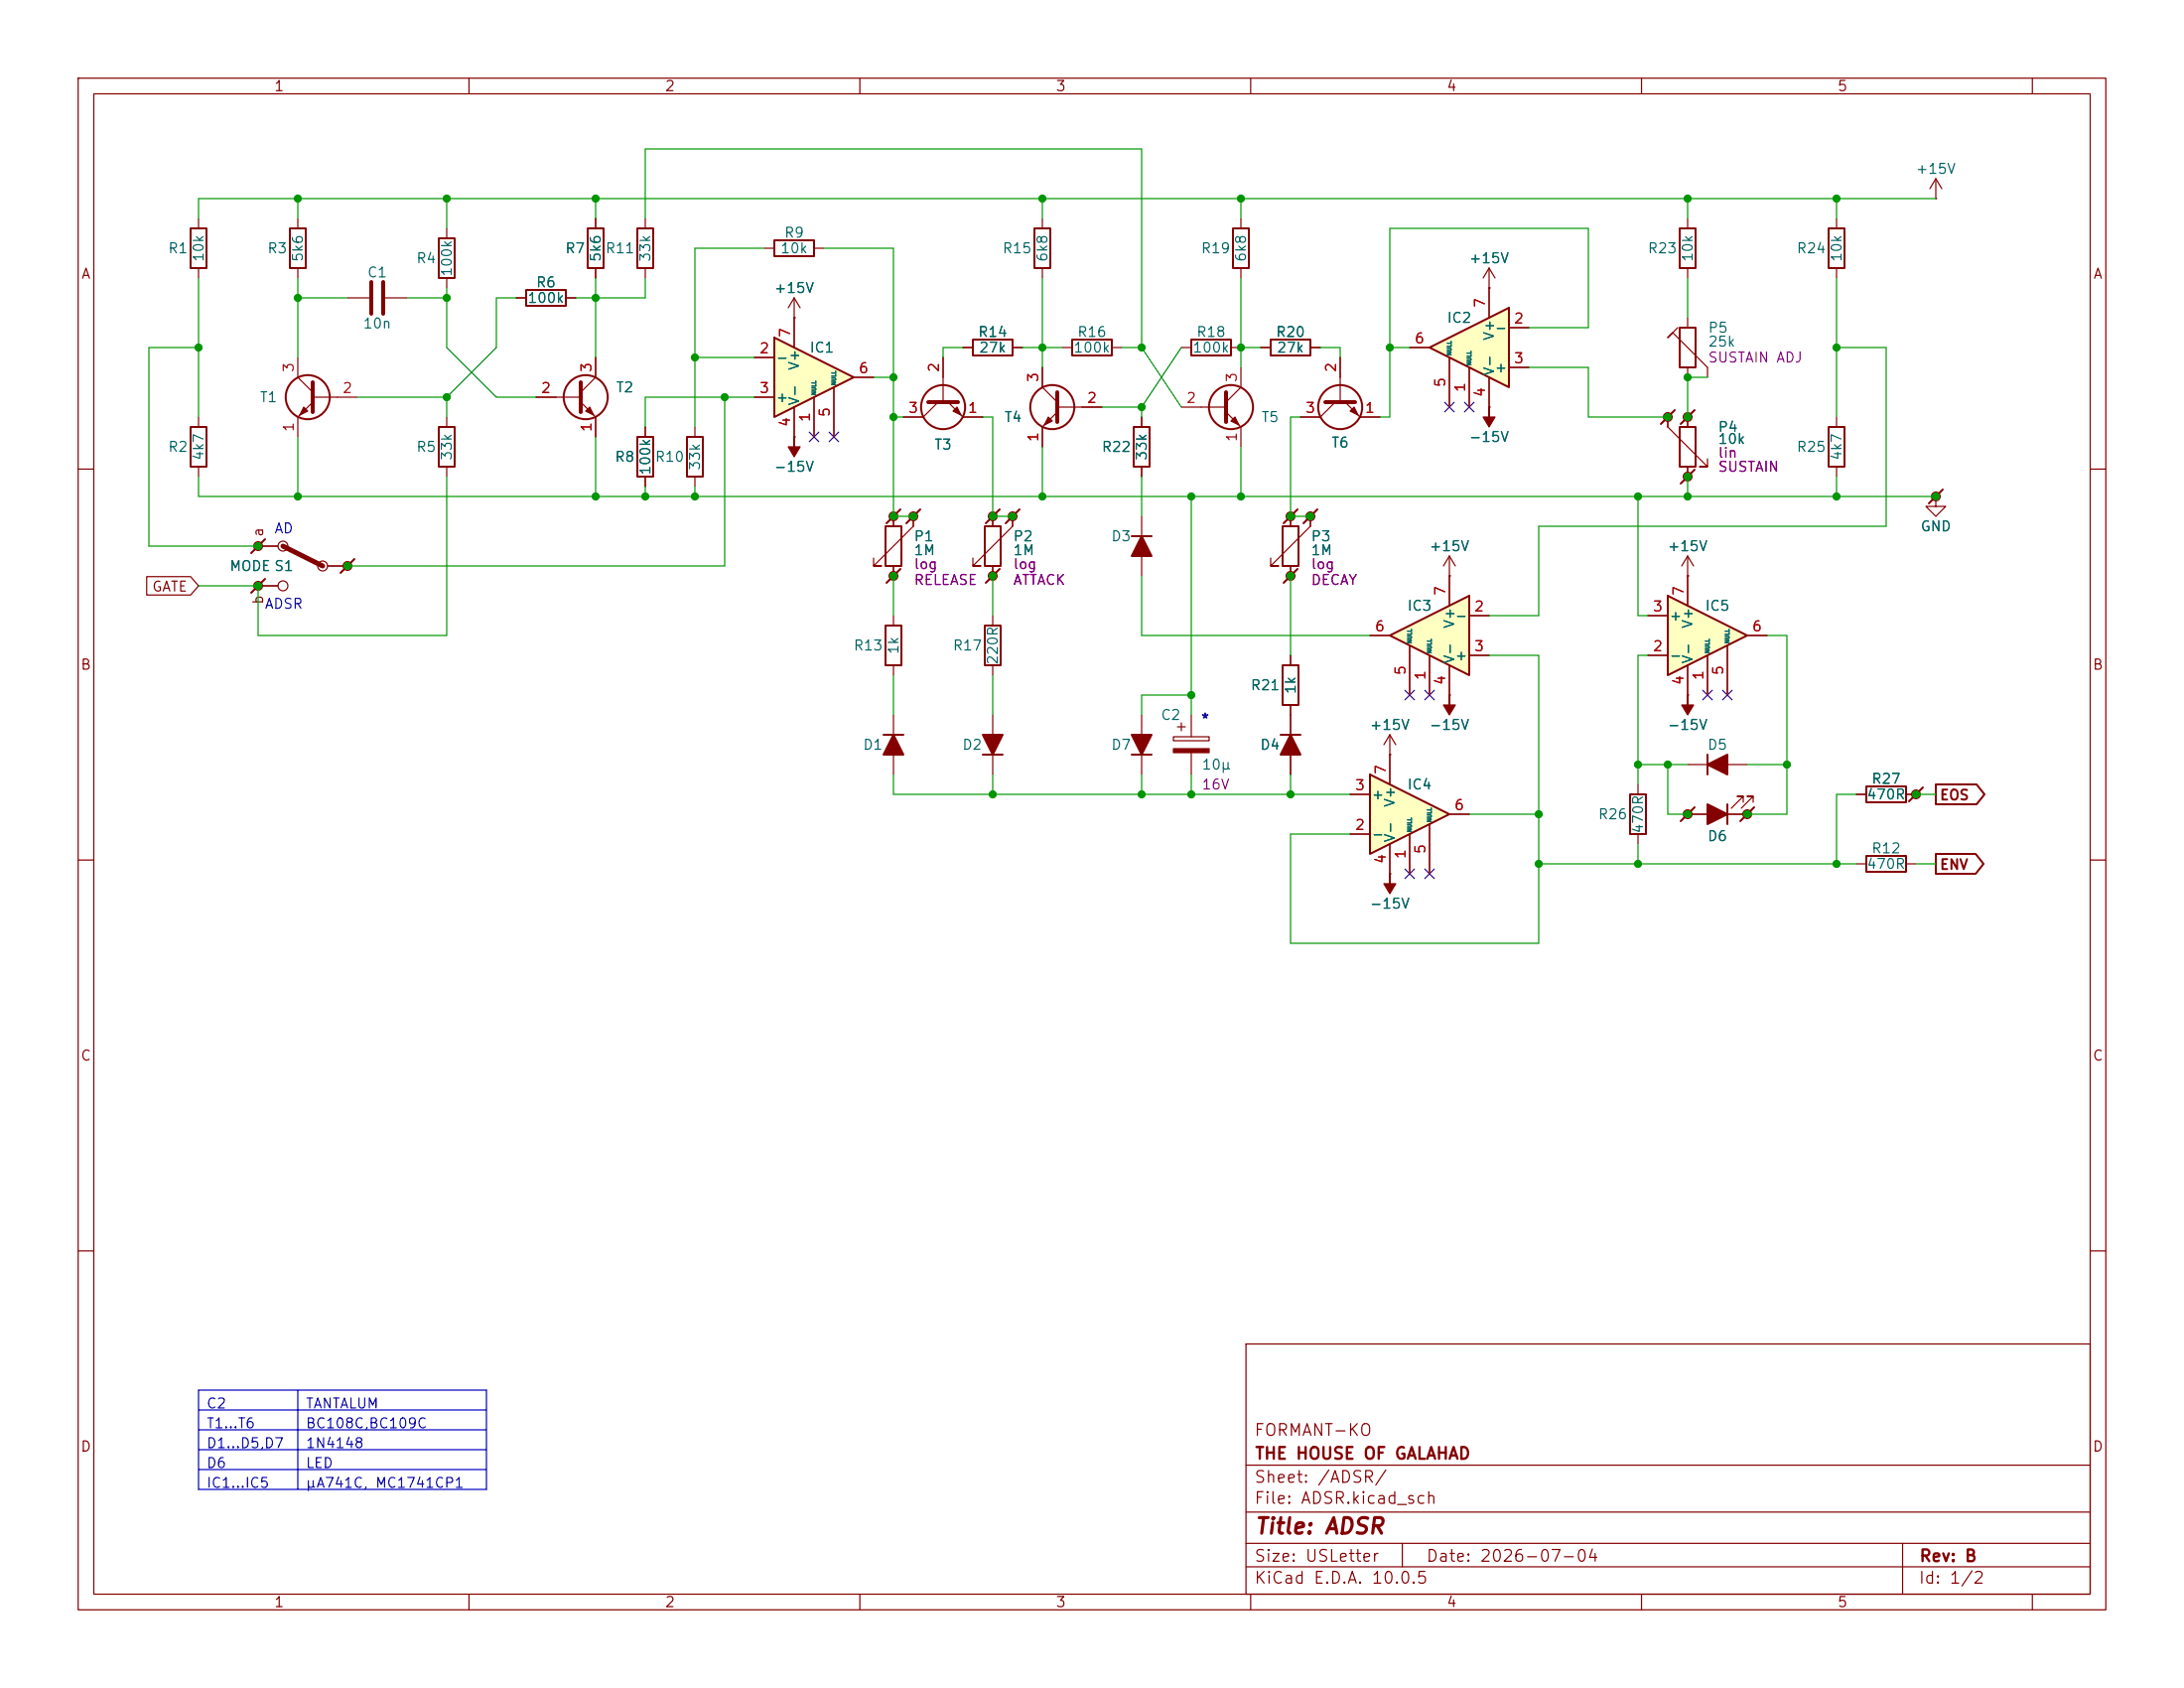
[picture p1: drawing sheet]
<svg xmlns="http://www.w3.org/2000/svg" width="279mm" height="216mm" viewBox="0 0 279 216" stroke-linecap="round" stroke-linejoin="round" font-family="sans-serif">
<g fill="none" stroke="#840000" stroke-width=".15">
<path d="M10 10h259.4v195.9h-259.4zM12 12h255.4v191.9h-255.4zM60 10v2M110 10v2M160 10v2M210 10v2M260 10v2M44.4 38.1h2.8M49.3 38.1h2.8M57.1 29.2v1.3M57.1 35.6v1.2M66 38.1h1.3"/>
<path d="M72.4 38.1h1.3M76.2 27.9v1.3M76.2 34.3v1.3M82.5 27.9v1.3M82.5 34.3v1.3M133.3 27.9v1.3M133.3 34.3v1.3M158.7 27.9v1.3M158.7 34.3v1.3M215.9 27.9v1.3M215.9 34.3v1.3M234.9 27.9v1.3"/>
<path d="M234.9 34.3v1.3M247.6 25.4h.1M247.6 22.9l-.7 1.2M247.6 22.9l.8 1.2M247.6 22.9v2.5M57.1 53.3v1.3M57.1 59.7v1.3M88.9 54.6v1.3M120 51.4l-1.9 1.9h-2.5M120.6 45.7v5.7M121.3 51.4l1.9 1.9h2.5M123.2 44.5h1.3"/>
<path d="M129.5 44.5h1.3M151.1 44.5h1.3M157.5 44.5h1.2M213.4 53.3v1.3l5 5.1h-1h1v-1M214.6 41.9l-1.2 1.3 .6-.7 4.4 4.5v1.3M215.9 53.3h.1M215.9 40.6v1.3M215.9 47v1.3M215.9 53.3v1.3M215.9 59.7v1.3M234.9 53.3v1.3M234.9 59.7v1.3"/>
<path d="M10 60h2M88.9 61v1.2M114.3 66h.1M114.3 73.7h.1M114.3 66v1.3M114.3 72.4v1.3M114.3 78.7v1.3M116.8 66v1.3l-5 5.1h1h-1v-1M215.9 73.7h.1M215.9 61h.1M215.9 71.1v2.6M215.9 71.1l-.8 1.3"/>
<path d="M215.9 71.1l.8 1.3M247.6 63.5h.1M247.6 63.5v1.3h1.3l-1.3 1.2-1.2-1.2h1.2M267.4 60h2M114.3 85.1v1.3M114.3 91.4v7.7M127 91.4v7.7M146 91.4v7.7M150.1 94.2h4.6v.5h-4.6zM150.6 93h1M151.1 92.5v1M152.4 91.4v2.8"/>
<path d="M152.4 96.3v2.8M215.9 97.8h7.6M10 110h2M177.8 111.8h.1M209.5 100.3v1.3M209.5 106.7v1.3M215.9 104.1h.1M237.5 101.6h1.3M237.5 110.5h1.3M243.8 101.6h1.3M243.8 110.5h1.3M245.1 101.6h.1"/>
<path d="M267.4 110h2M10 160h2M159.4 171.9h108v32h-108zM267.4 160h2M159.4 197.4h108M159.4 193.4h108M159.4 187.4h108M179.4 197.4v3M243.4 197.4v6.5M60 203.9v2M110 203.9v2M159.4 200.4h108"/>
<path d="M160 203.9v2M210 203.9v2M260 203.9v2"/>
</g>
<g fill="none" stroke="#840000" stroke-width=".25">
<path d="M56.1 30.5h2.1v5.1h-2.1zM67.3 37.1h5.1v2h-5.1zM75.2 29.2h2v5.1h-2zM81.5 29.2h2.1v5.1h-2.1zM132.3 29.2h2.1v5.1h-2.1zM157.7 29.2h2.1v5.1h-2.1zM214.9 29.2h2v5.1h-2zM233.9 29.2h2.1v5.1h-2.1zM56.1 54.6h2.1v5.1h-2.1zM87.9 55.9h2v5.1h-2zM124.5 43.4h5v2.1h-5zM152.4 43.4h5.1v2.1h-5.1z"/>
<path d="M214.9 41.9h2v5.1h-2zM214.9 54.6h2v5.1h-2zM215.5 53.7l-.5 .5M216.8 52.5l-.5 .5M233.9 54.6h2.1v5.1h-2.1zM113.3 67.3h2v5.1h-2zM113.9 66.4l-.5 .5M113.9 74l-.5 .5M115.2 65.2l-.5 .5M115.2 72.8l-.5 .5M215.5 61.3l-.5 .5M216.8 60.1l-.5 .5"/>
<path d="M247.3 63.9l-.5 .5M248.5 62.6l-.5 .5M113 94h2.6M113.3 80h2v5.1h-2zM125.7 96.5h2.6M144.8 96.5h2.5M218.4 96.5v2.6M208.5 101.6h2.1v5.1h-2.1zM215.5 104.5l-.5 .5M216.8 103.3l-.5 .5M238.8 100.6h5v2h-5zM238.8 109.5h5v2h-5z"/>
<path d="M244.7 102l-.5 .5M246 100.7l-.5 .5"/>
<circle cx="120.6" cy="52.1" r="2.82"/>
<circle cx="215.9" cy="53.3" r=".51"/>
<circle cx="114.3" cy="73.7" r=".51"/>
<circle cx="114.3" cy="66" r=".51"/>
<circle cx="215.9" cy="61" r=".51"/>
<circle cx="247.7" cy="63.5" r=".51"/>
<circle cx="215.9" cy="104.1" r=".51"/>
<circle cx="245.1" cy="101.6" r=".51"/>
</g>
<g fill="#840000" stroke="#840000" stroke-width=".15">
<path d="M177.8 111.8v1.2h.8l-.8 1.3-.8-1.3h.8z"/>
<path d="M150.1 95.8h4.6v.5h-4.6z"/>
<path d="M121.9 52.6l.5-.5 .5 1z"/>
</g>
<g fill="#840000" stroke="#840000" stroke-width=".25">
<path d="M114.3 94l1.3 2.5h-2.6z"/>
<path d="M144.8 94h2.5l-1.3 2.5z"/>
<path d="M125.7 94h2.6l-1.3 2.5z"/>
<path d="M218.4 97.8l2.6-1.3v2.6z"/>
</g>
<path d="M47.5 36.1v4M49 36.1v4M118.7 51.4h3.9" fill="none" stroke="#840000" stroke-width=".51"/>
<path d="M213.4 76.2l10.1 5.1-10.1 5.1z" fill="#ffffc2"/>
<g fill="none" stroke="#840000" stroke-width=".25">
<path d="M164.7 66.4l-.5 .5M166 65.2l-.5 .5M213.4 76.2l10.1 5.1-10.1 5.1zM221 102.9v2.5M223.1 104.5l-.5 .5M224.4 103.3l-.5 .5"/>
<circle cx="157.5" cy="52.1" r="2.82"/>
<circle cx="165.1" cy="66" r=".51"/>
<circle cx="223.5" cy="104.1" r=".51"/>
</g>
<g fill="none" stroke="#840000" stroke-width=".15">
<path d="M151.1 52.1h5.7M156.8 52.7l1.9 1.9v2.6M158.7 47v2.5l-1.9 1.9M165.1 66h.1M210.8 78.7h2.6M215.9 73.7v3.8M210.8 83.8h2.6M215.9 88.9h.1M215.9 85.1v3.8M218.4 83.8v5.1M221 82.6v6.3M223.5 81.3h2.6"/>
<path d="M215.9 104.1h7.6M223 102.6v-.7h-.8h.8l-1.5 1.5M223.5 104.1h.1M224.3 102.6v-.7h-.8h.8l-1.5 1.5"/>
</g>
<g fill="#840000" stroke="#840000" stroke-width=".15">
<path d="M215.9 88.9v1.3h.8l-.8 1.2-.8-1.2h.8z"/>
<path d="M157.5 53.8l.5-.5 .5 1.1z"/>
</g>
<path d="M156.8 50.2v3.8" fill="none" stroke="#840000" stroke-width=".51"/>
<path d="M218.4 102.9l2.6 1.2-2.6 1.3z" fill="#840000" stroke="#840000" stroke-width=".25"/>
<path d="M182.9 44.5l10.1-5.1v10.1z" fill="#ffffc2"/>
<g fill="none" stroke="#840000" stroke-width=".25">
<path d="M182.9 44.5l10.1-5.1v10.1zM167.3 66.4l-.5 .5M168.5 65.2l-.5 .5"/>
<circle cx="167.6" cy="66" r=".51"/>
</g>
<g fill="none" stroke="#840000" stroke-width=".15">
<path d="M190.5 36.8v3.8M180.3 44.5h2.6M185.4 45.7v6.4M188 47v5.1M190.5 48.3v3.8M193 41.9h2.6M193 47h2.6M167.6 66h.1M177.8 96.5h.1M177.8 94l-.8 1.3M177.8 94l.8 1.3M177.8 94v2.5"/>
<path d="M185.4 88.9h.1"/>
</g>
<path d="M185.4 88.9v1.3h.8l-.8 1.2-.7-1.2h.7z" fill="#840000" stroke="#840000" stroke-width=".15"/>
<path d="M175.3 99.1l10.1 5-10.1 5.1z" fill="#ffffc2"/>
<g fill="none" stroke="#840000" stroke-width=".25">
<path d="M145 54.6h2.1v5.1h-2.1zM164.1 67.3h2v5.1h-2zM164.7 74l-.5 .5M166 72.8l-.5 .5M163.8 94h2.6M164.1 85.1h2v5.1h-2zM175.3 99.1l10.1 5-10.1 5.1z"/>
<circle cx="165.1" cy="73.7" r=".51"/>
</g>
<g fill="none" stroke="#840000" stroke-width=".15">
<path d="M146 53.3v1.3M146 59.7v1.3M165.1 73.7h.1M165.1 66v1.3M165.1 72.4v1.3M167.6 66v1.3l-5 5.1h1h-1v-1M165.1 83.8v1.3M165.1 90.2v8.9M177.8 96.5v3.8M172.7 106.7h2.6M172.7 101.6h2.6M177.8 108v3.8"/>
<path d="M180.3 106.7v5.1M182.9 105.4v6.4M185.4 104.1h2.6"/>
</g>
<path d="M165.1 94l1.3 2.5h-2.6z" fill="#840000" stroke="#840000" stroke-width=".25"/>
<path d="M177.8 81.3l10.2-5.1v10.2z" fill="#ffffc2"/>
<g fill="none" stroke="#840000" stroke-width=".25">
<path d="M137.2 43.4h5v2.1h-5zM177.8 81.3l10.2-5.1v10.2z"/>
<circle cx="134.6" cy="52.1" r="2.82"/>
</g>
<g fill="none" stroke="#840000" stroke-width=".15">
<path d="M133.3 47v2.5l2 1.9M135.3 52.1h5.7M135.3 52.7l-2 1.9v2.6M135.9 44.5h1.3M142.2 44.5h1.3M185.4 73.7h.1M185.4 71.1v6.4M185.4 71.1l-.7 1.3M185.4 71.1l.8 1.3M188 78.7h2.5M175.3 81.3h2.5M180.3 82.6v6.3"/>
<path d="M182.9 83.8v5.1M185.4 85.1v3.8M188 83.8h2.5"/>
</g>
<path d="M135.3 50.2v3.8" fill="none" stroke="#840000" stroke-width=".51"/>
<path d="M134.1 53.3l.5 .5-1 .6z" fill="#840000" stroke="#840000" stroke-width=".15"/>
<path d="M99.1 43.2l10.1 5.1-10.1 5z" fill="#ffffc2"/>
<g fill="none" stroke="#840000" stroke-width=".25">
<path d="M24.4 29.2h2v5.1h-2zM37.1 29.2h2v5.1h-2zM99.1 30.7h5v2.1h-5zM24.4 54.6h2v5.1h-2zM81.5 55.9h2.1v5.1h-2.1zM99.1 43.2l10.1 5.1-10.1 5zM162.6 43.4h5v2.1h-5zM213 53.7l-.5 .5M214.2 52.5l-.5 .5M32.6 75.3l-.5 .5M32.6 70.2l-.5 .5M33.9 74l-.5 .5"/>
<path d="M33.9 69l-.5 .5M44.1 72.8l-.5 .5M45.3 71.5l-.5 .5M116.5 66.4l-.5 .5M117.7 65.2l-.5 .5M126 67.3h2v5.1h-2zM126.6 66.4l-.5 .5M126.6 74l-.5 .5M127.9 65.2l-.5 .5M127.9 72.8l-.5 .5M129.2 66.4l-.5 .5M130.4 65.2l-.5 .5"/>
<path d="M144.8 68.6h2.5M126 80h2v5.1h-2zM247.6 100.3h5.3l1 1.3-1 1.3h-5.3zM247.6 109.2h5.1l1.1 1.3-1.1 1.3h-5.1z"/>
<circle cx="39.4" cy="50.8" r="2.82"/>
<circle cx="74.9" cy="50.8" r="2.82"/>
<circle cx="171.4" cy="52.1" r="2.82"/>
<circle cx="213.4" cy="53.3" r=".51"/>
<circle cx="33" cy="74.9" r=".51"/>
<circle cx="33" cy="69.9" r=".51"/>
<circle cx="44.5" cy="72.4" r=".51"/>
<circle cx="116.8" cy="66" r=".51"/>
<circle cx="127" cy="66" r=".51"/>
<circle cx="127" cy="73.7" r=".51"/>
<circle cx="129.5" cy="66" r=".51"/>
</g>
<g fill="none" stroke="#840000" stroke-width=".15">
<path d="M25.4 27.9v1.3M25.4 34.3v1.3M38.1 27.9v1.3M38.1 34.3v1.3M66 38.1h1.3M72.4 38.1h1.3M76.2 27.9v1.3M76.2 34.3v1.3M97.8 31.8h1.3M101.6 38.1v6.4M101.6 38.1l-.8 1.3M101.6 38.1l.8 1.3"/>
<path d="M104.1 31.8h1.3M190.5 36.8h.1M190.5 34.3l-.8 1.3M190.5 34.3l.8 1.3M190.5 34.3v6.3M25.4 53.3v1.3M25.4 59.7v1.3M38.1 45.7v2.6l1.9 1.9M40 50.8h5.7M40 51.4l-1.9 1.9v2.6M68.6 50.8h5.7M74.3 51.4l1.9 1.9v2.6"/>
<path d="M76.2 45.7v2.6l-1.9 1.9M82.5 54.6v1.3M96.5 45.7h2.6M96.5 50.8h2.6M101.6 55.9h.1M101.6 40.6h.1M101.6 52.1v3.8M104.1 50.8v5.1M106.7 49.5v6.4M109.2 48.3h2.6M115.6 53.3h2.5M120.6 45.7v2.6"/>
<path d="M123.2 53.3h2.5M123.2 44.5h1.3M129.5 44.5h1.3M133.3 47v2.5M133.3 54.6v2.6M138.4 52.1h2.6M146 53.3v1.3M146 59.7v1.3M161.3 44.5h1.3M167.6 44.5h1.3M170.8 51.4l-1.9 1.9h-2.5M171.4 45.7v5.7"/>
<path d="M172.1 51.4l1.9 1.9h2.5M180.3 44.5h2.6M185.4 45.7v6.4M188 47v5.1M190.5 52.1h.1M190.5 48.3v3.8M193 41.9h2.6M193 47h2.6M213.4 53.3h.1M213.4 53.3v1.3M215.9 53.3h.1M215.9 53.3v1.3"/>
<path d="M215.9 59.7v1.3M18.8 73.8h5.6l1 1.1-1 1.2h-5.6zM33 74.9h.1M33 69.9h.1M33 69.9h2.6M33 74.9h2.6M41.9 72.4h2.5M44.4 72.4h.1M82.5 61v1.2M114.3 73.7h.1M114.3 66h.1M114.3 66v1.3"/>
<path d="M114.3 72.4v1.3M116.8 66h.1M116.8 66v1.3M127 66h.1M127 73.7h.1M127 66v1.3M127 72.4v1.3M127 78.7v1.3M129.5 66h.1M129.5 66v1.3l-5 5.1h1h-1v-1M146 66v7.7M165.1 73.7h.1"/>
<path d="M165.1 66h.1M165.1 66v1.3M165.1 72.4v1.3M167.6 66h.1M167.6 66v1.3M185.4 73.7h.1M185.4 73.7v3.8M188 78.7h2.5M210.8 78.7h2.6M215.9 73.7h.1M215.9 61h.1M215.9 73.7v3.8"/>
<path d="M247.6 63.5h.1M127 85.1v1.3M165.1 83.8v1.3M165.1 90.2v3.8M165.1 96.5v2.6M175.3 81.3h2.5M177.8 96.5h.1M177.8 96.5v3.8M180.3 82.6v6.3M182.9 83.8v5.1M185.4 88.9h.1M185.4 85.1v3.8"/>
<path d="M188 83.8h2.5M210.8 83.8h2.6M215.9 88.9h.1M215.9 85.1v3.8M218.4 83.8v5.1M221 82.6v6.3M223.5 81.3h2.6M172.7 106.7h2.6M172.7 101.6h2.6M177.8 111.8h.1M177.8 108v3.8M180.3 106.7v5.1"/>
<path d="M182.9 105.4v6.4M185.4 104.1h2.6M215.9 104.1h.1M215.9 104.1h2.5M221 104.1h2.5M223.5 104.1h.1M237.5 101.6h1.3M243.8 101.6h1.3M245.1 101.6h.1"/>
<circle cx="36.2" cy="74.9" r=".63"/>
<circle cx="36.2" cy="69.8" r=".63"/>
<circle cx="41.3" cy="72.4" r=".63"/>
</g>
<g fill="#840000" stroke="#840000" stroke-width=".15">
<path d="M101.6 55.9v1.3h.8l-.8 1.2-.8-1.2h.8z"/>
<path d="M173.2 52.1l.5 1-1-.5z"/>
<path d="M38.9 52.1l.5 .5-1 .5z"/>
<path d="M75.4 52.1l.5 1-1-.5z"/>
<path d="M190.5 52.1v1.2h.8l-.8 1.3-.8-1.3h.8z"/>
</g>
<path d="M40 48.9v3.8M74.3 48.9v3.8M169.5 51.4h3.9" fill="none" stroke="#840000" stroke-width=".51"/>
<path d="M36.2 69.9l5.1 2.5" fill="none" stroke="#840000" stroke-width=".63"/>
<path d="M146 68.6l1.3 2.5h-2.5z" fill="#840000" stroke="#840000" stroke-width=".25"/>
<path d="M25.4 177.8h36.8v12.7h-36.8zM38.1 177.8v12.7M25.4 180.3h36.8M25.4 182.9h36.8M25.4 185.4h36.8M25.4 188h36.8" fill="none" stroke="#0000c2" stroke-width=".15"/>
<g fill="none" stroke="#009600" stroke-width=".15">
<path d="M25.4 35.6v17.7M38.1 38.1h6.3M38.1 25.4v2.5M38.1 35.6v10.1M52.1 38.1h5M57.1 25.4v3.8M57.1 36.8v7.7l6.4 6.3h5.1M66 38.1h-2.5v6.4l-6.4 6.3M76.2 25.4v2.5M76.2 35.6v10.1M82.5 27.9v-8.8h63.5v25.4M82.5 35.6v2.5h-8.8"/>
<path d="M97.8 31.8h-8.9v22.8M105.4 31.8h8.9v34.2h2.5M133.3 25.4v2.5M133.3 35.6v11.4M158.7 25.4v2.5M158.7 35.6v11.4M215.9 25.4v2.5M215.9 35.6v5M234.9 25.4v2.5M234.9 35.6v17.7M247.6 25.4h-222.2v2.5M25.4 44.5h-6.4v25.4h14"/>
<path d="M38.1 55.9v7.6M45.7 50.8h11.4M57.1 50.8v2.5M76.2 55.9v7.6M88.9 45.7h7.6M92.7 50.8v21.6h-48.3M96.5 50.8h-14v3.8M111.8 48.3h2.5M114.3 53.3h1.3M123.2 44.5h-2.6v1.2M125.7 53.3h1.3v12.7h2.5M130.8 44.5h5.1"/>
<path d="M133.3 57.2v6.3M141 52.1h5M143.5 44.5h2.5M146 52.1v1.2M146 44.5l5.1 7.6M151.1 44.5l-5.1 7.6M158.7 57.2v6.3M158.7 44.5h2.6M166.4 53.3h-1.3v12.7h2.5M168.9 44.5h2.5v1.2M177.8 44.5h2.5M195.6 41.9h7.6v-12.7h-25.4v24.1h-1.3"/>
<path d="M195.6 47h7.6v6.3h10.2M218.4 48.3h-2.5v5M234.9 44.5h6.4v22.8h-44.5v11.4h-6.3M25.4 61v2.5h222.2M57.1 61v20.3h-24.1v-6.4h-7.6M82.5 62.2v1.3M88.9 62.2v1.3M114.3 73.7v5M127 73.7v5M146 61v5M146 73.7v7.6h29.3M152.4 63.5v27.9"/>
<path d="M165.1 73.7v10.1M209.5 63.5v15.2h1.3M215.9 61v2.5M234.9 61v2.5M114.3 86.4v5M114.3 99.1v2.5h58.4M127 86.4v5M127 99.1v2.5M146 99.1v2.5M152.4 88.9h-6.4v2.5M152.4 99.1v2.5M165.1 99.1v2.5"/>
<path d="M190.5 83.8h6.3v36.9h-31.7v-14h7.6M209.5 97.8h6.4M210.8 83.8h-1.3v16.5M213.4 97.8v6.3h2.5M223.5 97.8h5.1M226.1 81.3h2.5v22.8h-5.1M188 104.1h8.8M196.8 110.5h40.7M209.5 108v2.5M237.5 101.6h-2.6v8.9M245.1 101.6h2.5M245.1 110.5h2.5"/>
</g>
<g fill="none" stroke="#000084" stroke-width=".15">
<path d="M103.5 55.3l1.2 1.2M104.7 55.3l-1.2 1.2M106.1 55.3l1.2 1.2M107.3 55.3l-1.2 1.2M184.8 51.5l1.2 1.2M186 51.5l-1.2 1.2M187.4 51.5l1.2 1.2M188.6 51.5l-1.2 1.2M179.7 88.3l1.2 1.2M180.9 88.3l-1.2 1.2M182.3 88.3l1.2 1.2M183.5 88.3l-1.2 1.2"/>
<path d="M217.8 88.3l1.2 1.2M219 88.3l-1.2 1.2M220.4 88.3l1.2 1.2M221.6 88.3l-1.2 1.2M179.7 111.2l1.2 1.2M180.9 111.2l-1.2 1.2M182.3 111.2l1.2 1.2M183.5 111.2l-1.2 1.2"/>
</g>
<g fill="#009600" stroke="#009600" stroke-width=".13">
<circle cx="33" cy="74.9" r=".46"/>
<circle cx="33" cy="69.9" r=".46"/>
<circle cx="25.4" cy="44.5" r=".46"/>
<circle cx="38.1" cy="38.1" r=".46"/>
<circle cx="44.4" cy="72.4" r=".46"/>
<circle cx="38.1" cy="63.5" r=".46"/>
<circle cx="82.5" cy="63.5" r=".46"/>
<circle cx="88.9" cy="63.5" r=".46"/>
<circle cx="92.7" cy="50.8" r=".46"/>
<circle cx="76.2" cy="25.4" r=".46"/>
<circle cx="57.1" cy="50.8" r=".46"/>
<circle cx="57.1" cy="38.1" r=".46"/>
<circle cx="76.2" cy="63.5" r=".46"/>
<circle cx="88.9" cy="45.7" r=".46"/>
<circle cx="57.1" cy="25.4" r=".46"/>
<circle cx="38.1" cy="25.4" r=".46"/>
<circle cx="76.2" cy="38.1" r=".46"/>
<circle cx="127" cy="73.7" r=".46"/>
<circle cx="114.3" cy="73.7" r=".46"/>
<circle cx="114.3" cy="53.3" r=".46"/>
<circle cx="114.3" cy="66" r=".46"/>
<circle cx="116.8" cy="66" r=".46"/>
<circle cx="114.3" cy="48.3" r=".46"/>
<circle cx="196.8" cy="110.5" r=".46"/>
<circle cx="165.1" cy="101.6" r=".46"/>
<circle cx="196.8" cy="104.1" r=".46"/>
<circle cx="215.9" cy="104.1" r=".46"/>
<circle cx="234.9" cy="110.5" r=".46"/>
<circle cx="223.5" cy="104.1" r=".46"/>
<circle cx="228.6" cy="97.8" r=".46"/>
<circle cx="213.4" cy="97.8" r=".46"/>
<circle cx="209.5" cy="110.5" r=".46"/>
<circle cx="209.5" cy="97.8" r=".46"/>
<circle cx="245.1" cy="101.6" r=".46"/>
<circle cx="133.3" cy="44.5" r=".46"/>
<circle cx="152.4" cy="63.5" r=".46"/>
<circle cx="167.6" cy="66" r=".46"/>
<circle cx="165.1" cy="66" r=".46"/>
<circle cx="158.7" cy="63.5" r=".46"/>
<circle cx="165.1" cy="73.7" r=".46"/>
<circle cx="146" cy="52.1" r=".46"/>
<circle cx="146" cy="44.5" r=".46"/>
<circle cx="158.7" cy="25.4" r=".46"/>
<circle cx="133.3" cy="25.4" r=".46"/>
<circle cx="215.9" cy="25.4" r=".46"/>
<circle cx="209.5" cy="63.5" r=".46"/>
<circle cx="215.9" cy="63.5" r=".46"/>
<circle cx="234.9" cy="63.5" r=".46"/>
<circle cx="247.6" cy="63.5" r=".46"/>
<circle cx="215.9" cy="53.3" r=".46"/>
<circle cx="215.9" cy="48.3" r=".46"/>
<circle cx="234.9" cy="44.5" r=".46"/>
<circle cx="234.9" cy="25.4" r=".46"/>
<circle cx="215.9" cy="61" r=".46"/>
<circle cx="213.4" cy="53.3" r=".46"/>
<circle cx="146" cy="101.6" r=".46"/>
<circle cx="152.4" cy="101.6" r=".46"/>
<circle cx="127" cy="101.6" r=".46"/>
<circle cx="152.4" cy="88.9" r=".46"/>
<circle cx="133.3" cy="63.5" r=".46"/>
<circle cx="129.5" cy="66" r=".46"/>
<circle cx="127" cy="66" r=".46"/>
<circle cx="158.7" cy="44.5" r=".46"/>
<circle cx="177.8" cy="44.5" r=".46"/>
</g>
<text font-size="2" fill="#840000" x="160.4" y="196.7">Title: ADSR</text>
<g font-size="1.5" fill="#840000">
<text x="160.4" y="184">FORMANT-KO</text>
<text x="160.4" y="190">Sheet: /ADSR/</text>
<text x="160.4" y="187">THE HOUSE OF GALAHAD</text>
<text x="160.4" y="192.7">File: ADSR.kicad_sch</text>
<text x="160.4" y="202.9">KiCad E.D.A. 10.0.5</text>
<text x="160.4" y="200.1">Size: USLetter</text>
<text x="182.4" y="200.1">Date: 2026-07-04</text>
<text x="245.4" y="202.9">Id: 1/2</text>
<text x="245.4" y="200.1">Rev: B</text>
</g>
<g font-size="1.3" fill="#840000">
<text x="35" y="12">1</text>
<text x="85" y="12">2</text>
<text x="135" y="12">3</text>
<text x="185" y="12">4</text>
<text x="235" y="12">5</text>
<text x="10.3" y="36">A</text>
<text x="267.7" y="36">A</text>
<text x="34" y="68.8" transform="rotate(-90 34 68.8)">a</text>
<text x="19.4" y="76">GATE</text>
<text x="34" y="77.4" transform="rotate(-90 34 77.4)">b</text>
<text x="10.2" y="86">B</text>
<text x="267.6" y="86">B</text>
<text x="248.1" y="102.6">EOS</text>
<text x="248.1" y="111.5">ENV</text>
<text x="10.2" y="136">C</text>
<text x="267.6" y="136">C</text>
<text x="10.2" y="186">D</text>
<text x="267.6" y="186">D</text>
<text x="35" y="205.9">1</text>
<text x="85" y="205.9">2</text>
<text x="135" y="205.9">3</text>
<text x="185" y="205.9">4</text>
<text x="235" y="205.9">5</text>
</g>
<g font-size="1.3" fill="#006464">
<text x="245" y="22.6">+15V</text>
<text x="21.4" y="32.7">R1</text>
<text x="26.4" y="33.6" transform="rotate(-90 26.4 33.6)">10k</text>
<text x="34.1" y="32.7">R3</text>
<text x="39.1" y="33.6" transform="rotate(-90 39.1 33.6)">5k6</text>
<text x="46.9" y="35.8">C1</text>
<text x="53.2" y="34">R4</text>
<text x="58.1" y="35.5" transform="rotate(-90 58.1 35.5)">100k</text>
<text x="72.2" y="32.7">R7</text>
<text x="77.2" y="33.6" transform="rotate(-90 77.2 33.6)">5k6</text>
<text x="77.4" y="32.7">R11</text>
<text x="83.5" y="33.6" transform="rotate(-90 83.5 33.6)">33k</text>
<text x="99.7" y="32.7">10k</text>
<text x="100.2" y="30.7">R9</text>
<text x="128.2" y="32.7">R15</text>
<text x="134.3" y="33.6" transform="rotate(-90 134.3 33.6)">6k8</text>
<text x="153.6" y="32.7">R19</text>
<text x="159.7" y="33.6" transform="rotate(-90 159.7 33.6)">6k8</text>
<text x="187.8" y="34">+15V</text>
<text x="210.7" y="32.7">R23</text>
<text x="216.9" y="33.6" transform="rotate(-90 216.9 33.6)">10k</text>
<text x="229.8" y="32.7">R24</text>
<text x="235.9" y="33.6" transform="rotate(-90 235.9 33.6)">10k</text>
<text x="67.4" y="39.1">100k</text>
<text x="68.5" y="37.1">R6</text>
<text x="98.9" y="37.8">+15V</text>
<text x="185" y="41.6">IC2</text>
<text x="46.3" y="42.3">10n</text>
<text x="99.2" y="46.7">-</text>
<text x="102.6" y="47.5" transform="rotate(-90 102.6 47.5)">V+</text>
<text x="103.5" y="45.4">IC1</text>
<text x="125" y="43.4">R14</text>
<text x="125.1" y="45.4">27k</text>
<text x="137.2" y="45.4">100k</text>
<text x="137.7" y="43.4">R16</text>
<text x="152.5" y="45.4">100k</text>
<text x="153" y="43.4">R18</text>
<text x="163.1" y="43.4">R20</text>
<text x="163.2" y="45.4">27k</text>
<text x="191.1" y="42.9">-</text>
<text x="191.1" y="48">+</text>
<text x="191.5" y="43.7" transform="rotate(-90 191.5 43.7)">V+</text>
<text x="218.4" y="42.9">P5</text>
<text x="218.4" y="44.7">25k</text>
<text x="33.1" y="51.8">T1</text>
<text x="78.7" y="50.5">T2</text>
<text x="99.2" y="51.8">+</text>
<text x="102.6" y="52" transform="rotate(-90 102.6 52)">V-</text>
<text x="191.5" y="48.2" transform="rotate(-90 191.5 48.2)">V-</text>
<text x="21.4" y="58.1">R2</text>
<text x="26.4" y="59" transform="rotate(-90 26.4 59)">4k7</text>
<text x="53.2" y="58.1">R5</text>
<text x="58.1" y="59" transform="rotate(-90 58.1 59)">33k</text>
<text x="78.6" y="59.4">R8</text>
<text x="83.7" y="59.4">R10</text>
<text x="119.4" y="57.8">T3</text>
<text x="128.4" y="54.3">T4</text>
<text x="140.9" y="58.1">R22</text>
<text x="147" y="59" transform="rotate(-90 147 59)">33k</text>
<text x="161.3" y="54.3">T5</text>
<text x="170.2" y="57.6">T6</text>
<text x="187.8" y="56.8">-15V</text>
<text x="219.7" y="55.6">P4</text>
<text x="219.7" y="57.1">10k</text>
<text x="229.8" y="58.1">R25</text>
<text x="235.9" y="59" transform="rotate(-90 235.9 59)">4k7</text>
<text x="83.5" y="60.9" transform="rotate(-90 83.5 60.9)">100k</text>
<text x="89.9" y="60.3" transform="rotate(-90 89.9 60.3)">33k</text>
<text x="98.9" y="60.7">-15V</text>
<text x="116.8" y="69.5">P1</text>
<text x="116.8" y="71.3">1M</text>
<text x="129.5" y="69.5">P2</text>
<text x="129.5" y="71.3">1M</text>
<text x="142.1" y="69.5">D3</text>
<text x="167.6" y="69.5">P3</text>
<text x="167.6" y="71.3">1M</text>
<text x="182.8" y="70.8">+15V</text>
<text x="213.2" y="70.8">+15V</text>
<text x="245.6" y="68.3">GND</text>
<text x="29.3" y="73.4">MODE S1</text>
<text x="109.1" y="83.5">R13</text>
<text x="115.3" y="83.8" transform="rotate(-90 115.3 83.8)">1k</text>
<text x="121.8" y="83.5">R17</text>
<text x="179.9" y="78.4">IC3</text>
<text x="186" y="79.7">-</text>
<text x="186.4" y="80.5" transform="rotate(-90 186.4 80.5)">V+</text>
<text x="213.5" y="79.7">+</text>
<text x="216.9" y="80.5" transform="rotate(-90 216.9 80.5)">V+</text>
<text x="218" y="78.4">IC5</text>
<text x="128" y="85.1" transform="rotate(-90 128 85.1)">220R</text>
<text x="159.9" y="88.6">R21</text>
<text x="166.1" y="88.9" transform="rotate(-90 166.1 88.9)">1k</text>
<text x="186" y="84.8">+</text>
<text x="186.4" y="85" transform="rotate(-90 186.4 85)">V-</text>
<text x="213.5" y="84.8">-</text>
<text x="216.9" y="85" transform="rotate(-90 216.9 85)">V-</text>
<text x="148.4" y="92.4">C2</text>
<text x="175.1" y="93.7">+15V</text>
<text x="182.8" y="93.7">-15V</text>
<text x="213.2" y="93.7">-15V</text>
<text x="110.3" y="96.2">D1</text>
<text x="123" y="96.2">D2</text>
<text x="142.1" y="96.2">D7</text>
<text x="153.7" y="98.8">10µ</text>
<text x="161.1" y="96.2">D4</text>
<text x="179.9" y="101.3">IC4</text>
<text x="218.3" y="96.2">D5</text>
<text x="239.3" y="100.6">R27</text>
<text x="175.4" y="107.6">-</text>
<text x="175.4" y="102.6">+</text>
<text x="178.8" y="107.8" transform="rotate(-90 178.8 107.8)">V-</text>
<text x="178.8" y="103.3" transform="rotate(-90 178.8 103.3)">V+</text>
<text x="204.4" y="105.1">R26</text>
<text x="210.5" y="106.7" transform="rotate(-90 210.5 106.7)">470R</text>
<text x="218.3" y="107.9">D6</text>
<text x="238.7" y="102.6">470R</text>
<text x="238.7" y="111.5">470R</text>
<text x="239.3" y="109.5">R12</text>
<text x="175.1" y="116.5">-15V</text>
</g>
<g font-size="1.3" fill="#a90000">
<text x="190.3" y="39.5" transform="rotate(-90 190.3 39.5)">7</text>
<text x="193.6" y="41.7">2</text>
<text x="37.9" y="47.7" transform="rotate(-90 37.9 47.7)">3</text>
<text x="76" y="47.7" transform="rotate(-90 76 47.7)">3</text>
<text x="97.1" y="45.5">2</text>
<text x="101.4" y="43.3" transform="rotate(-90 101.4 43.3)">7</text>
<text x="120.4" y="47.7" transform="rotate(-90 120.4 47.7)">2</text>
<text x="171.2" y="47.7" transform="rotate(-90 171.2 47.7)">2</text>
<text x="180.9" y="44.2">6</text>
<text x="193.6" y="46.8">3</text>
<text x="43.7" y="50.6">2</text>
<text x="69.1" y="50.6">2</text>
<text x="97.1" y="50.6">3</text>
<text x="106.5" y="53.4" transform="rotate(-90 106.5 53.4)">5</text>
<text x="109.8" y="48">6</text>
<text x="116.1" y="53.1">3</text>
<text x="123.7" y="53.1">1</text>
<text x="133.1" y="49" transform="rotate(-90 133.1 49)">3</text>
<text x="139" y="51.9">2</text>
<text x="151.7" y="51.9">2</text>
<text x="158.5" y="49" transform="rotate(-90 158.5 49)">3</text>
<text x="166.9" y="53.1">3</text>
<text x="174.5" y="53.1">1</text>
<text x="185.2" y="49.6" transform="rotate(-90 185.2 49.6)">5</text>
<text x="187.7" y="50.3" transform="rotate(-90 187.7 50.3)">1</text>
<text x="190.3" y="50.9" transform="rotate(-90 190.3 50.9)">4</text>
<text x="37.9" y="55.3" transform="rotate(-90 37.9 55.3)">1</text>
<text x="76" y="55.3" transform="rotate(-90 76 55.3)">1</text>
<text x="101.4" y="54.7" transform="rotate(-90 101.4 54.7)">4</text>
<text x="103.9" y="54.1" transform="rotate(-90 103.9 54.1)">1</text>
<text x="133.1" y="56.6" transform="rotate(-90 133.1 56.6)">1</text>
<text x="158.5" y="56.6" transform="rotate(-90 158.5 56.6)">1</text>
<text x="185.2" y="76.3" transform="rotate(-90 185.2 76.3)">7</text>
<text x="215.7" y="76.3" transform="rotate(-90 215.7 76.3)">7</text>
<text x="175.8" y="81.1">6</text>
<text x="188.5" y="78.5">2</text>
<text x="188.5" y="83.6">3</text>
<text x="211.4" y="83.6">2</text>
<text x="211.4" y="78.5">3</text>
<text x="224.1" y="81.1">6</text>
<text x="180.1" y="86.5" transform="rotate(-90 180.1 86.5)">5</text>
<text x="182.7" y="87.1" transform="rotate(-90 182.7 87.1)">1</text>
<text x="185.2" y="87.7" transform="rotate(-90 185.2 87.7)">4</text>
<text x="215.7" y="87.7" transform="rotate(-90 215.7 87.7)">4</text>
<text x="218.2" y="87.1" transform="rotate(-90 218.2 87.1)">1</text>
<text x="220.8" y="86.5" transform="rotate(-90 220.8 86.5)">5</text>
<text x="173.3" y="101.4">3</text>
<text x="177.6" y="99.2" transform="rotate(-90 177.6 99.2)">7</text>
<text x="173.3" y="106.5">2</text>
<text x="186" y="103.9">6</text>
<text x="177.6" y="110.6" transform="rotate(-90 177.6 110.6)">4</text>
<text x="180.1" y="110" transform="rotate(-90 180.1 110)">1</text>
<text x="182.7" y="109.3" transform="rotate(-90 182.7 109.3)">5</text>
</g>
<g font-size="1.3" fill="#840084">
<text x="218.4" y="46.7">SUSTAIN ADJ</text>
<text x="219.7" y="58.9">lin</text>
<text x="219.7" y="60.7">SUSTAIN</text>
<text x="116.8" y="73.1">log</text>
<text x="116.8" y="75.1">RELEASE</text>
<text x="129.5" y="73.1">log</text>
<text x="129.5" y="75.1">ATTACK</text>
<text x="167.6" y="73.1">log</text>
<text x="167.6" y="75.1">DECAY</text>
<text x="153.7" y="101.3">16V</text>
</g>
<g font-size="1.3" fill="#0000c2">
<text x="35" y="68.5">AD</text>
<text x="33.8" y="78.2">ADSR</text>
<text x="153.6" y="92.9">*</text>
<text x="26.3" y="180.5">C2</text>
<text x="26.3" y="183">T1...T6</text>
<text x="26.3" y="185.5">D1...D5,D7</text>
<text x="39" y="180.5">TANTALUM</text>
<text x="39" y="183">BC108C,BC109C</text>
<text x="39" y="185.5">1N4148</text>
<text x="26.3" y="188.1">D6</text>
<text x="26.3" y="190.6">IC1...IC5</text>
<text x="39" y="188.1">LED</text>
<text x="39" y="190.6">µA741C, MC1741CP1</text>
</g>
<g font-size=".5" fill="#006464">
<text x="185.8" y="45.5" transform="rotate(-90 185.8 45.5)">NULL</text>
<text x="188.3" y="46.8" transform="rotate(-90 188.3 46.8)">NULL</text>
<text x="104.5" y="50.6" transform="rotate(-90 104.5 50.6)">NULL</text>
<text x="107.1" y="49.4" transform="rotate(-90 107.1 49.4)">NULL</text>
<text x="180.7" y="82.4" transform="rotate(-90 180.7 82.4)">NULL</text>
<text x="183.3" y="83.6" transform="rotate(-90 183.3 83.6)">NULL</text>
<text x="218.8" y="83.6" transform="rotate(-90 218.8 83.6)">NULL</text>
<text x="221.4" y="82.4" transform="rotate(-90 221.4 82.4)">NULL</text>
<text x="180.7" y="106.5" transform="rotate(-90 180.7 106.5)">NULL</text>
<text x="183.3" y="105.2" transform="rotate(-90 183.3 105.2)">NULL</text>
</g>
</svg>
